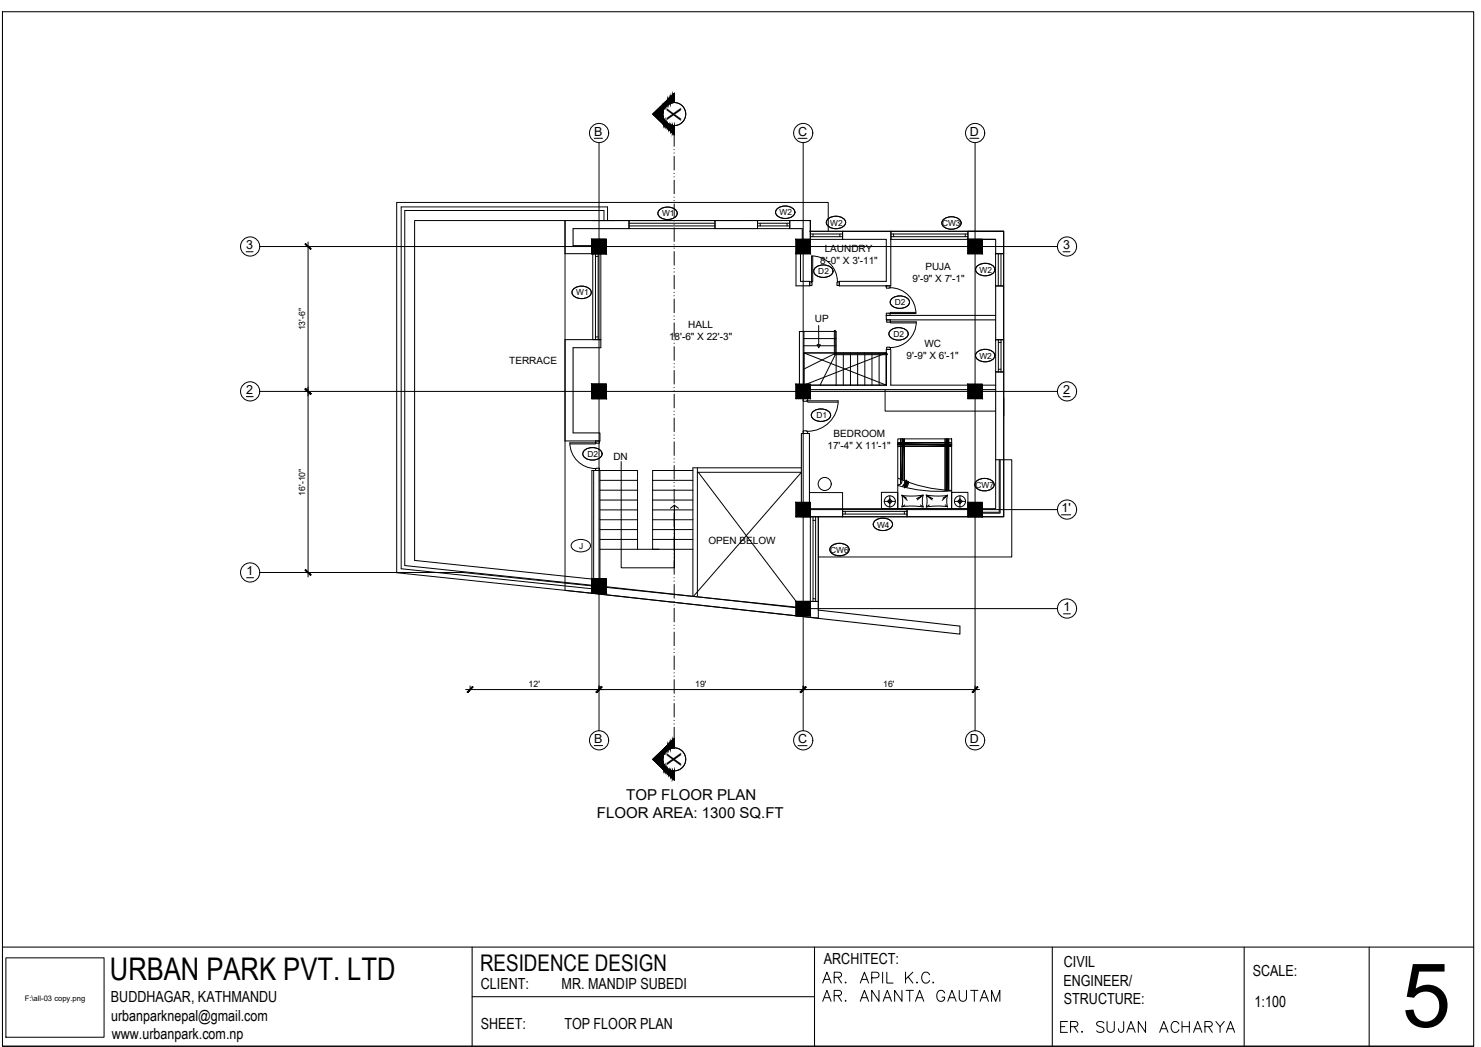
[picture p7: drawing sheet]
<svg xmlns="http://www.w3.org/2000/svg" width="420mm" height="297mm" viewBox="0 0 420 297" stroke-linecap="round" stroke-linejoin="round" font-family="sans-serif">
<!-- layer: interior -->
<g fill="none" stroke="#000" stroke-width=".28">
<path d="M170.2 133.5h10.7v22.3M170.2 136.3h10.7M170.2 139.1h10.7M185.1 136.3h11.5M185.1 139.1h11.5M196.6 133.5h-11.5v22.3M170.2 144.7h10.7M170.2 141.9h10.7M170.2 147.5h10.7M170.2 150.2h10.7M170.2 153h10.7M170.2 155.8h26.4"/>
<path d="M185.1 144.7h11.5M185.1 141.9h11.5M185.1 147.5h11.5M185.1 150.2h11.5M185.1 153h11.5"/>
</g>
<!-- layer: mm_Wall -->
<g fill="none" stroke="#000" stroke-width=".3">
<path d="M167.9 69.7h-5.3v-4.8h15.9v-2.3h-18.2v9.4h7.6M202.8 62.6h12.1v2.3h-12.1zM224 62.6h5.9v5.3h-2.3v-3h-3.6zM227.1 67.9v11.9h2.6v1.3h-3.9v-9.4M239 65.6h13.8l-.1 15.5h-14.6v-1.3h13.3v-11.9h-12.4zM274.6 67.9h7.9v4.1M274.6 67.9v-2.3h10.1v6.4h-2.3M274.6 67.9h7.9M160.3 96.4h10.2v2.2h-7.9v24.2h7.6v2.3h-9.9zM282.4 81.1h2.3v15.3h-2.2v-15.3M282.5 89.5h-31.1v1.2h31.1M226.1 110.6a.65 .65 0 0 0 .6 .7 .65 .65 0 0 0 .7-.7"/>
<path d="M282.5 109.3h-29.8v-10.2h-1.3v10.2h-23.3v-15.2h-1.3v16.4h55.7M282.5 105.5h2.3v24.9h-2.3zM229.6 144.3h9.4v2.3h-11.6M229.6 144.1v-21.1h-2.2v23.4M278.7 144.3h-21.4v2.3h21.4M167.9 168.3l104.4 11.6v-2.3l-40.1-4.5v-2.5h-2.3M168.2 166l61.7 6.9M227.4 171.2v1.4"/>
</g>
<g fill="#000" stroke="#000" stroke-width=".28">
<circle cx="229.9" cy="65.6" r=".12"/>
<circle cx="251.4" cy="81.1" r=".12"/>
<circle cx="227.4" cy="142.9" r=".12"/>
</g>
<!-- layer: site -->
<path d="M227.4 174.4v-2.3v2.3" fill="none" stroke="#000" stroke-width=".3"/>
<!-- layer: THIETBI -->
<path d="M228.1 70.4v1M197.8 132.7v36.4M197.8 134h29.6l-30.6 35.1M198.1 134l29.3 38.6M227.4 132.7h-30.8v36.4" fill="none" stroke="#000" stroke-width=".28"/>
<!-- layer: dimension -->
<g fill="none" stroke="#000" stroke-width=".28">
<path d="M86.4 69.9h1M87.4 68.7v95M167.9 62.6h62v3h54.9v81h-52.6v28.8l-71.9-7.9v-104.9h-42.7v96.4l51 5.3M235 65.6v-8.2h-122.5v105.1l55.4 5.8M228.1 96.1h8.6M228.1 98.1h8.6M228.1 94h8.6M231.8 97.8h.9l-.4 .8zM232.3 92.3v5.5M236.7 93.8h.3v6.6h14.7v.2h-15zM237 96.1h.2M237 94h.2v6.4"/>
<path d="M237 98.1h.2M86.4 111h1M168.2 112.8h2.3M228.1 100.1h23.3v9.2h-23.3zM236.7 100.1h-8.6l23.3 9.2v-8.7M236.7 100.4l-8.6 4.3M237 100.3l.2-.2-.1 .3M237 100.6l-4.4 8.7M237 100.1h14.4M237.2 100.6v8.7M239.2 100.1v.3M239.2 100.6v8.7"/>
<path d="M241.3 100.1v.3M241.3 100.6v8.7M243.3 100.1v.3M243.3 100.6v8.7M245.3 100.1v.3M245.3 100.6v8.7M247.4 100.1v.3M247.4 100.6v8.7M249.4 100.1v.3M249.4 100.6v8.7M251.4 100.1l-23.3 9.2M251.4 100.1v.3"/>
<path d="M176.2 130.9v30.2h15.1v-17.8v17.8M284.8 130.4h2.2v27.6h-54.8M190.2 144.2l1.1-.9 1.2 .9M86.4 162.4h1M132.1 195.6h145.8M133.4 194.6v1M169.9 194.6v1M227.9 194.6v1M276.6 194.6v1M233.4 278.9l1.2-3.1 1.2 3.1M233.8 277.9h1.5M236.7 277.3l1.7-.2a.7 .7 0 0 0 0-1.1l-1.7-.2v3.1"/>
<path d="M237.7 277.3l1 1.6M239.9 278.6l-.1 .2 .1 .1 .2-.1M244.1 278.9l1.1-3.1 1.2 3.1M244.5 277.9h1.5M247.3 277.4h1.3a.8 .8 0 0 0 .8-.8 .8 .8 0 0 0-.8-.8h-1.3v3.1M250.4 275.8v3.1M251.6 275.8v3.1h1.8M256.9 275.8v3.1M257.6 277.1l1.4 1.8M259 275.8l-2.1 2.1M260.2 278.6l-.2 .2 .2 .1 .1-.1M263.7 276.5a1.14 1.14 0 0 0-1.3-.7 1.14 1.14 0 0 0-.9 1.2 1.36 1.36 0 0 0 .3 1.5 1.36 1.36 0 0 0 1.5 .3l.4-.6"/>
<path d="M264.8 278.6l-.2 .2 .2 .1 .1-.1M233.4 284.1l1.2-3.1 1.2 3.1M233.8 283h1.5M236.7 282.5l1.7-.2a.72 .72 0 0 0 0-1.2l-1.7-.1v3.1M237.7 282.5l1 1.6M239.9 283.8l-.1 .1 .1 .2 .2-.2M244.1 284.1l1.1-3.1 1.2 3.1M244.5 283h1.5M249.4 281v3.1l-2.1-3.1v3.1M250.5 284.1l1.2-3.1 1.2 3.1M251 283h1.5M255.9 281v3.1l-2.1-3.1v3.1"/>
<path d="M257 281h2.1M258.1 281v3.1M259.7 284.1l1.2-3.1 1.2 3.1M260.2 283h1.4M268 281.7a1.14 1.14 0 0 0-1.3-.7 1.14 1.14 0 0 0-.9 1.2 1.36 1.36 0 0 0 .3 1.4 1.36 1.36 0 0 0 1.4 .3l.5-.6v-.4h-.7M268.9 284.1l1.2-3.1 1.2 3.1M269.3 283h1.5M272.1 281v2.2a1.04 1.04 0 0 0 1.1 .9 1.04 1.04 0 0 0 1-.9v-2.2M275.4 281h2.1M276.4 281v3.1M278 284.1l1.2-3.1 1.2 3.1M278.5 283h1.5"/>
<path d="M281.3 284.1v-3.1l1.2 3.1 1.2-3.1v3.1"/>
</g>
<!-- layer: WIN -->
<g fill="none" stroke="#000" stroke-width=".28">
<path d="M168.2 72h2.3v24.4h-2.3zM168.9 72v24.4M168.9 72.7h.8M169.7 72v24.4M171.3 62.6v-2.9h-56.5v100.8l53.6 5.6M172.4 62.6v-3.9h-58.6v102.7l54.5 5.7M178.5 62.6h24.3v2.3h-24.3zM178.5 63.3h24.3M178.5 64.1h24.3M214.9 62.6h9.1v2.3h-9.1zM214.9 63.3h9.1M214.9 64.1h9.1"/>
<path d="M215.7 63.3v.8M223.3 63.3v.8M229.7 79.9h.6v1.1h-.6zM229.9 65.6h9.1v2.3h-9.1zM229.9 66.4h9.1v.7h-9.1M230.3 72.6v7.3M230.3 72.6a7.3 7.3 0 0 1 7.3 7.3M230.6 72.6v7.3h-.3M230.7 66.4v.7M237.6 79.9h.5v1.1l-.7-.1zM238.3 66.4v.7M252.8 65.6h21.8v2.3h-21.8z"/>
<path d="M252.8 66.4h21.8M252.8 67.1h21.8M253.5 66.4v.7M273.8 66.4v.7M282.4 72h2.3v9.1h-2.3zM283.2 72v9.1M284 72v9.1M168.9 95.6h.8M251.4 88.9h1.1v.6h-1.1zM251.4 81.1h1.1v.5l-1 .2zM251.5 90.7h1.1v.6l-.9 .1zM251.5 98.6h1.1v.5h-1.1z"/>
<path d="M252.5 88.9h7.3M252.5 81.6a7.3 7.3 0 0 1 7.3 7.3M252.6 91.3h7.3a7.3 7.3 0 0 1-7.3 7.3M252.6 91.3v.3h7.3M259.8 88.6h-7.3v.3M282.5 96.4h2.3v9.1h-2.3zM283.2 97.1h.8M283.2 96.4v9.1M284 96.4v9.1M227.9 113.1h1.2v.6l-1.1 .1zM229.1 113.7v.4h8.7M229.1 113.7h8.7"/>
<path d="M237.8 113.7a8.6 8.6 0 0 1-8.7 8.7M251.1 110.5v6.1h31.4M283.2 104.8h.8M168.4 133.5v30.8M169 125.6h-7.3a7.3 7.3 0 0 0 7.3 7.3M169 125.1h1.1v.5h-1.1zM169 133.5v-.6l.3-.1h.6l.2 .7M169 125.6v.3h-7.3M170.2 133.5h-2.3v30.8M227.9 122.4h1.2v.6h-1.2zM282.5 130.4v13.9h-3.8M283.5 130.4v14.9h-4.8"/>
<path d="M283.7 130.4v15.2h-5M284.8 130.4v16.2h-6.1M229.9 146.6h2.3v24h-2.3zM230.7 146.6v24M230.7 147.6h.7M231.4 146.6v24M239 144.3h18.3v2.3h-18.3zM239 145.1h18.3M239 145.8h18.3M239.8 145.1v.7M256.6 145.1v.7M230.7 169.9h.7"/>
<circle cx="234" cy="137.3" r="1.85"/>
</g>
<!-- layer: FUR -->
<g fill="none" stroke="#000" stroke-width=".28">
<path d="M229.6 139.7h9.4v4.6M250.1 139.7h4.6v4.6h-4.6zM254.7 124.5h15.3v19.8h-15.3zM254.7 126.7h15.3M254.7 126.6h15.3M254.7 125.7h15.3M254.7 126.1h15.3M254.7 125.5h15.3M254.7 137.7a41.7 41.7 0 0 0 15.3 1.6M254.8 135.7a41.7 41.7 0 0 0 15.2 3.4M255.5 124.5v12.8M255.5 135.7a1.01 1.01 0 0 1 .3 1.2 1.01 1.01 0 0 1-1.1 .6"/>
<path d="M255.6 124.5v12.8M256 124.5v11.5M256.5 124.5v11.7M256.6 124.5v11.7M256.7 136.2l-.2 1.1-.5 .6M256.8 136.2l-.1 .8-.5 .9M257.3 136.4l-.1 .7-.5 1M257.7 136.6l-.6 1.6M257.8 136.7l-.6 1.5M268.1 124.5v14.6M268.2 124.5v14.6M268.6 124.5v14.6"/>
<path d="M269.1 124.5v14.6M269.2 124.5v14.6M270 139.7h4.6v4.6h-4.6zM250.9 142.2h1.3M251.8 142.2l.6-.6 .7 .6-.7 .7zM252.4 140.7v1.3M252.4 142.5v1.3M252.7 142.2h1.3M255.9 140.5l.2 1.7-.2 1.6 .8-.5M255.9 143.7a20.4 20.4 0 0 1 6 .1M257.2 141.3l-1.3-.8 1.5 1.5M260.1 141.5l1.8-1-1.7 1.3"/>
<path d="M261.1 143.3l.8 .5M261.9 140.5l-.2 1.7 .2 1.6M261.9 140.5a20.4 20.4 0 0 1-6 .1M262.8 140.5a20.4 20.4 0 0 0 6 .1M262.8 140.5l.2 1.7-.2 1.6a20.6 20.6 0 0 1 6-.1M263.6 143.3l-.8 .5M264.6 141.5l-1.8-1 1.7 1.3M267.5 141.3l1.3-.8-1.5 1.5M268.8 140.5l-.2 1.7 .2 1.6-.6-.6M270.8 142.2h1.3M272.3 141.6l.7 .6-.7 .7-.6-.7zM272.3 140.7v1.3"/>
<path d="M272.3 142.5v1.3M272.6 142.2h1.3"/>
<circle cx="252.4" cy="142.2" r=".22"/>
<circle cx="252.4" cy="142.2" r="1.58"/>
<circle cx="272.3" cy="142.2" r=".22"/>
<circle cx="272.3" cy="142.2" r="1.58"/>
</g>
<g fill="#000" stroke="#000" stroke-width=".28">
<path d="M256.2 124.5v11.5h-.3zM255.9 124.5v11.5l.3-11.5z"/>
<path d="M257.1 136.4l.2 .5v-.5zM257.1 136.4l.2 .5h-.2zM257.1 136.9l.1 .5 .1-.5zM257.1 136.9l.1 .5-.2-.1zM257 137.3v.5l.2-.4zM257 137.3v.5l-.2-.1zM256.8 137.7l-.1 .5 .3-.4zM256.8 137.7l-.1 .5-.1-.2z"/>
<path d="M268.7 124.5v14.6h-.2zM268.5 124.5v14.6l.2-14.6z"/>
<path d="M254.7 126h15.3v.2zM254.7 126v.2h15.3z"/>
</g>
<!-- layer: column -->
<g fill="#000" stroke="#000" stroke-width=".28">
<path d="M167.9 67.9v4.1h4.1zM167.9 67.9h4.1v4.1z"/>
<path d="M167.9 67.9l4.1 4.1v-4.1zM167.9 67.9l4.1 4.1h-4.1z"/>
<path d="M225.8 67.9l4.1 4.1v-4.1zM225.8 67.9l4.1 4.1h-4.1z"/>
<path d="M274.6 67.9l4.1 4.1v-4.1zM274.6 67.9l4.1 4.1h-4.1z"/>
<path d="M167.9 109v4.1h4.1zM167.9 109h4.1v4.1z"/>
<path d="M167.9 109l4.1 4.1v-4.1zM167.9 109l4.1 4.1h-4.1z"/>
<path d="M225.8 109l4.1 4.1v-4.1zM225.8 109l4.1 4.1h-4.1z"/>
<path d="M274.6 109l4.1 4.1v-4.1zM274.6 109l4.1 4.1h-4.1z"/>
<path d="M225.8 142.5l4.1 4.1v-4.1zM225.8 142.5l4.1 4.1h-4.1z"/>
<path d="M274.6 142.5l4.1 4.1v-4.1zM274.6 142.5l4.1 4.1h-4.1z"/>
<path d="M167.9 164.2v4.1h4.1zM167.9 164.2h4.1v4.1z"/>
<path d="M167.9 164.2l4.1 4.1v-4.1zM167.9 164.2l4.1 4.1h-4.1z"/>
<path d="M225.8 170.6l4.1 4.1v-4.1zM225.8 170.6l4.1 4.1h-4.1z"/>
</g>
<path d="M167.9 67.9h4.1v4.1h-4.1zM225.8 67.9h4.1v4.1h-4.1zM274.6 67.9h4.1v4.1h-4.1zM167.9 109h4.1v4.1h-4.1zM225.8 109h4.1v4.1h-4.1zM274.6 109h4.1v4.1h-4.1zM225.8 142.5h4.1v4.1h-4.1zM274.6 142.5h4.1v4.1h-4.1zM167.9 164.2h4.1v4.1h-4.1zM225.8 170.6h4.1v4.1h-4.1z" fill="none" stroke="#000" stroke-width=".36"/>
<!-- layer: Wall Medium -->
<path d="M170.2 133.5v30.8" fill="none" stroke="#000" stroke-width=".28"/>
<!-- layer: TEXT -->
<g fill="none" stroke="#000" stroke-width=".28">
<path d="M187 59.6a3.5 3.5 0 0 1 5 .4 1.83 1.83 0 0 1-1.9 2.2 2.81 2.81 0 0 1-3.5-1.7zM220.4 59.3a3.5 3.5 0 0 1 5 .4 1.83 1.83 0 0 1-1.9 2.2 2.81 2.81 0 0 1-3.5-1.7zM231.2 76a3.5 3.5 0 0 1 5 .5 1.83 1.83 0 0 1-1.9 2.1 2.81 2.81 0 0 1-3.5-1.7zM234.8 62.2a3.5 3.5 0 0 1 5 .4 1.83 1.83 0 0 1-1.9 2.2 2.81 2.81 0 0 1-3.5-1.7zM267.6 62.4a3.5 3.5 0 0 1 5 .4 1.83 1.83 0 0 1-1.9 2.2 2.81 2.81 0 0 1-3.5-1.7zM277.1 75.6a3.5 3.5 0 0 1 5.1 .4 1.83 1.83 0 0 1-2 2.2 2.81 2.81 0 0 1-3.4-1.7zM162.6 82.1a3.5 3.5 0 0 1 5 .4 1.83 1.83 0 0 1-1.9 2.2 2.81 2.81 0 0 1-3.4-1.8zM252.6 93.8a3.5 3.5 0 0 1 5 .4 1.83 1.83 0 0 1-2 2.2 2.81 2.81 0 0 1-3.4-1.7zM252.9 84.8a3.5 3.5 0 0 1 5 .5 1.83 1.83 0 0 1-1.9 2.1 2.81 2.81 0 0 1-3.5-1.7zM277.1 100a3.5 3.5 0 0 1 5 .4 1.83 1.83 0 0 1-1.9 2.2 2.81 2.81 0 0 1-3.4-1.7zM230.5 116.9a3.5 3.5 0 0 1 5.1 .4 1.83 1.83 0 0 1-2 2.2 2.81 2.81 0 0 1-3.4-1.7zM165.7 127.9a3.5 3.5 0 0 1 5 .4 1.83 1.83 0 0 1-1.9 2.2 2.81 2.81 0 0 1-3.5-1.7z"/>
<path d="M276.9 136.6a3.5 3.5 0 0 1 5 .4 1.83 1.83 0 0 1-1.9 2.2 2.81 2.81 0 0 1-3.4-1.7zM162.4 153.9a3.5 3.5 0 0 1 5 .4 1.83 1.83 0 0 1-1.9 2.2 2.81 2.81 0 0 1-3.5-1.7zM235.8 155a3.5 3.5 0 0 1 5 .4 1.83 1.83 0 0 1-1.9 2.2 2.81 2.81 0 0 1-3.5-1.7zM248.1 147.9a3.5 3.5 0 0 1 5 .4 1.83 1.83 0 0 1-1.9 2.2 2.81 2.81 0 0 1-3.5-1.7z"/>
</g>
<!-- layer: Hatch_.05 -->
<g fill="#000" stroke="#000" stroke-width=".28">
<path d="M185.2 32.4l2.8-2.7v5.3zM185.2 215.4l2.8-2.6v5.3z"/>
<path d="M188 29.7v2.7zM188 29.7v2.7z"/>
<path d="M188 32.4v2.6zM188 32.9v2.2z"/>
<path d="M188 29.7v2.7zM188 29.7v2.7z"/>
<path d="M188 32.4v2.6zM188 32.9v2.2z"/>
<path d="M188 29.7v2.1l.2-2.3zM188.2 29.5l-.2 2.3z"/>
<path d="M188 32.9v2.2zM188.2 33.4v1.8z"/>
<path d="M188 29.7v2.1l.2-2.3zM188.2 29.5l-.2 2.3z"/>
<path d="M188 32.9v2.2zM188.2 33.4v1.8z"/>
<path d="M188.3 29.3l-.1 .2v1.9zM188.3 29.3v1.6l-.1 .5z"/>
<path d="M188.2 33.4v1.8l.1-1.3zM188.3 33.9v1.5l-.1-.2z"/>
<path d="M188.3 29.3l-.1 .2v1.9zM188.3 29.3v1.6l-.1 .5z"/>
<path d="M188.2 33.4v1.8l.1-1.3zM188.3 33.9v1.5l-.1-.2z"/>
<path d="M188.3 29.3v1.6l.3-1.8zM188.6 29.1v1.3l-.3 .5z"/>
<path d="M188.3 33.9v1.5l.3-1.1zM188.6 34.3v1.3l-.3-.2z"/>
<path d="M188.3 29.3v1.6l.3-1.8zM188.6 29.1v1.3l-.3 .5z"/>
<path d="M188.3 33.9v1.5l.3-1.1zM188.6 34.3v1.3l-.3-.2z"/>
<path d="M188.6 29.1v1.3l.4-1.6zM189 28.8v1.2l-.4 .4z"/>
<path d="M188.6 34.3v1.3l.4-.9zM189 34.7v1.2l-.4-.3z"/>
<path d="M188.6 29.1v1.3l.4-1.6zM189 28.8v1.2l-.4 .4z"/>
<path d="M188.6 34.3v1.3l.4-.9zM189 34.7v1.2l-.4-.3z"/>
<path d="M189 28.8v1.2l.3-1.6zM189.3 28.4v1.3l-.3 .3z"/>
<path d="M189 34.7v1.2l.3-.9zM189.3 35v1.3l-.3-.4z"/>
<path d="M189 28.8v1.2l.3-1.6zM189.3 28.4v1.3l-.3 .3z"/>
<path d="M189 34.7v1.2l.3-.9zM189.3 35v1.3l-.3-.4z"/>
<path d="M189.3 28.4v1.3l.5-1.7zM189.8 28v1.4l-.5 .3z"/>
<path d="M189.3 35v1.3l.5-1zM189.8 35.3v1.5l-.5-.5z"/>
<path d="M189.3 28.4v1.3l.5-1.7zM189.8 28v1.4l-.5 .3z"/>
<path d="M189.3 35v1.3l.5-1zM189.8 35.3v1.5l-.5-.5z"/>
<path d="M189.8 28v1.4l.4-1.9zM190.2 27.5v1.7l-.4 .2z"/>
<path d="M189.8 35.3v1.5l.4-1.3zM190.2 35.5v1.7l-.4-.4z"/>
<path d="M189.8 28v1.4l.4-1.9zM190.2 27.5v1.7l-.4 .2z"/>
<path d="M189.8 35.3v1.5l.4-1.3zM190.2 35.5v1.7l-.4-.4z"/>
<path d="M190.2 27.5v1.7l.6-2.2zM190.8 27v2.1l-.6 .1z"/>
<path d="M190.2 35.5v1.7l.6-1.6zM190.8 35.6v2.1l-.6-.5z"/>
<path d="M190.2 27.5v1.7l.6-2.2zM190.8 27v2.1l-.6 .1z"/>
<path d="M190.2 35.5v1.7l.6-1.6zM190.8 35.6v2.1l-.6-.5z"/>
<path d="M190.8 27v2.1l.5-2.5zM191.3 26.6v2.5h-.5z"/>
<path d="M190.8 35.6v2.1l.5-2zM191.3 35.7v2.5l-.5-.5z"/>
<path d="M190.8 27v2.1l.5-2.5zM191.3 26.6v2.5h-.5z"/>
<path d="M190.8 35.6v2.1l.5-2zM191.3 35.7v2.5l-.5-.5z"/>
<path d="M188 212.8v2.6zM188 212.7v2.7z"/>
<path d="M188 215.4v2.7zM188 215.9v2.3z"/>
<path d="M188 212.8v2.6zM188 212.7v2.7z"/>
<path d="M188 215.4v2.7zM188 215.9v2.3z"/>
<path d="M188 212.7v2.2l.2-2.3zM188.2 212.6l-.2 2.3z"/>
<path d="M188 215.9v2.3zM188.2 216.5v1.8z"/>
<path d="M188 212.7v2.2l.2-2.3zM188.2 212.6l-.2 2.3z"/>
<path d="M188 215.9v2.3zM188.2 216.5v1.8z"/>
<path d="M188.2 212.6v1.8l.1-2zM188.3 212.4v1.6l-.1 .4z"/>
<path d="M188.2 216.5v1.8l.1-1.4zM188.3 216.9v1.5l-.1-.1z"/>
<path d="M188.2 212.6v1.8l.1-2zM188.3 212.4v1.6l-.1 .4z"/>
<path d="M188.2 216.5v1.8l.1-1.4zM188.3 216.9v1.5l-.1-.1z"/>
<path d="M188.3 212.4v1.6l.3-1.8zM188.6 212.2v1.3l-.3 .5z"/>
<path d="M188.3 216.9v1.5l.3-1zM188.6 217.4v1.3l-.3-.3z"/>
<path d="M188.3 212.4v1.6l.3-1.8zM188.6 212.2v1.3l-.3 .5z"/>
<path d="M188.3 216.9v1.5l.3-1zM188.6 217.4v1.3l-.3-.3z"/>
<path d="M188.6 212.2v1.3l.4-1.7zM189 211.8v1.3l-.4 .4z"/>
<path d="M188.6 217.4v1.3l.4-.9zM189 217.8v1.2l-.4-.3z"/>
<path d="M188.6 212.2v1.3l.4-1.7zM189 211.8v1.3l-.4 .4z"/>
<path d="M188.6 217.4v1.3l.4-.9zM189 217.8v1.2l-.4-.3z"/>
<path d="M189 211.8v1.3l.3-1.6zM189.3 211.5v1.3l-.3 .3z"/>
<path d="M189 217.8v1.2l.3-.9zM189.3 218.1v1.3l-.3-.4z"/>
<path d="M189 211.8v1.3l.3-1.6zM189.3 211.5v1.3l-.3 .3z"/>
<path d="M189 217.8v1.2l.3-.9zM189.3 218.1v1.3l-.3-.4z"/>
<path d="M189.3 211.5v1.3l.5-1.7zM189.8 211.1v1.4l-.5 .3z"/>
<path d="M189.3 218.1v1.3l.5-1zM189.8 218.4v1.4l-.5-.4z"/>
<path d="M189.3 211.5v1.3l.5-1.7zM189.8 211.1v1.4l-.5 .3z"/>
<path d="M189.3 218.1v1.3l.5-1zM189.8 218.4v1.4l-.5-.4z"/>
<path d="M189.8 211.1v1.4l.4-1.9zM190.2 210.6v1.7l-.4 .2z"/>
<path d="M189.8 218.4v1.4l.4-1.2zM190.2 218.6v1.7l-.4-.5z"/>
<path d="M189.8 211.1v1.4l.4-1.9zM190.2 210.6v1.7l-.4 .2z"/>
<path d="M189.8 218.4v1.4l.4-1.2zM190.2 218.6v1.7l-.4-.5z"/>
<path d="M190.2 210.6v1.7l.6-2.2zM190.8 210.1v2.1l-.6 .1z"/>
<path d="M190.2 218.6v1.7l.6-1.6zM190.8 218.7v2.1l-.6-.5z"/>
<path d="M190.2 210.6v1.7l.6-2.2zM190.8 210.1v2.1l-.6 .1z"/>
<path d="M190.2 218.6v1.7l.6-1.6zM190.8 218.7v2.1l-.6-.5z"/>
<path d="M190.8 210.1v2.1l.5-2.6zM191.3 209.6v2.6h-.5z"/>
<path d="M190.8 218.7v2.1l.5-2.1zM191.3 218.7v2.6l-.5-.5z"/>
<path d="M190.8 210.1v2.1l.5-2.6zM191.3 209.6v2.6h-.5z"/>
<path d="M190.8 218.7v2.1l.5-2.1zM191.3 218.7v2.6l-.5-.5z"/>
</g>
<!-- layer: Hatch_.09 -->
<g fill="none" stroke="#000" stroke-width=".28">
<path d="M191.3 29.1v-2.5l-6.1 5.8 6.1 5.8v-2.5M191.3 212.2v-2.6l-6.1 5.8 6.1 5.9v-2.6"/>
<circle cx="191.3" cy="32.4" r="3.3"/>
<circle cx="191.3" cy="215.4" r="3.3"/>
</g>
<!-- layer: Dimension_.09 -->
<path d="M191.3 26.6v2.5M191.3 35.7v2M191.3 209.6v2.6M191.3 218.7v2.1" fill="none" stroke="#000" stroke-width=".28"/>
<!-- layer: Hidden line_.13 -->
<g fill="none" stroke="#000" stroke-width=".28">
<path d="M191.3 38.2v3.3M191.3 44.4v3.8M191.3 51.1v3.9M191.3 57.9v3.8M191.3 64.6v3.9M191.3 71.4v3.8M191.3 78.1v3.9M191.3 84.9v3.8M191.3 91.6v3.9M191.3 98.4v3.8M191.3 105.1v3.9M191.3 111.9v3.8"/>
<path d="M191.3 118.6v3.9M191.3 125.4v3.8M191.3 132.1v3.9M191.3 138.8v3.9M191.3 145.6v3.8M191.3 152.3v3.9M191.3 159.1v3.8M191.3 165.8v3.9M191.3 172.6v3.8M191.3 179.3v3.9M191.3 186.1v3.8M191.3 192.8v3.9"/>
<path d="M191.3 199.6v3.8M191.3 206.3v3.3"/>
</g>
<g fill="#000" stroke="#000" stroke-width=".28">
<circle cx="191.3" cy="50.1" r=".04"/>
<circle cx="191.3" cy="43.4" r=".04"/>
<circle cx="191.3" cy="49.2" r=".04"/>
<circle cx="191.3" cy="42.4" r=".04"/>
<circle cx="191.3" cy="56.9" r=".04"/>
<circle cx="191.3" cy="55.9" r=".04"/>
<circle cx="191.3" cy="63.6" r=".04"/>
<circle cx="191.3" cy="62.7" r=".04"/>
<circle cx="191.3" cy="77.2" r=".04"/>
<circle cx="191.3" cy="76.2" r=".04"/>
<circle cx="191.3" cy="70.4" r=".04"/>
<circle cx="191.3" cy="69.4" r=".04"/>
<circle cx="191.3" cy="90.6" r=".04"/>
<circle cx="191.3" cy="89.7" r=".04"/>
<circle cx="191.3" cy="96.4" r=".04"/>
<circle cx="191.3" cy="83.9" r=".04"/>
<circle cx="191.3" cy="82.9" r=".04"/>
<circle cx="191.3" cy="97.4" r=".04"/>
<circle cx="191.3" cy="117.6" r=".04"/>
<circle cx="191.3" cy="116.7" r=".04"/>
<circle cx="191.3" cy="104.1" r=".04"/>
<circle cx="191.3" cy="103.2" r=".04"/>
<circle cx="191.3" cy="110.9" r=".04"/>
<circle cx="191.3" cy="131.1" r=".04"/>
<circle cx="191.3" cy="130.2" r=".04"/>
<circle cx="191.3" cy="123.4" r=".04"/>
<circle cx="191.3" cy="158.1" r=".04"/>
<circle cx="191.3" cy="143.7" r=".04"/>
<circle cx="191.3" cy="157.1" r=".04"/>
<circle cx="191.3" cy="144.6" r=".04"/>
<circle cx="191.3" cy="150.4" r=".04"/>
<circle cx="191.3" cy="178.4" r=".04"/>
<circle cx="191.3" cy="177.4" r=".04"/>
<circle cx="191.3" cy="171.6" r=".04"/>
<circle cx="191.3" cy="170.6" r=".04"/>
<circle cx="191.3" cy="164.9" r=".04"/>
<circle cx="191.3" cy="198.6" r=".04"/>
<circle cx="191.3" cy="197.6" r=".04"/>
<circle cx="191.3" cy="185.1" r=".04"/>
<circle cx="191.3" cy="184.2" r=".04"/>
<circle cx="191.3" cy="191.9" r=".04"/>
<circle cx="191.3" cy="205.4" r=".04"/>
<circle cx="191.3" cy="204.4" r=".04"/>
</g>
<!-- layer: A-ANNO-GRID-LINE -->
<path d="M169.9 40.5v166.8M227.9 40.5v166.8M276.6 40.5v166.8M73.7 69.9h226.3M73.7 111h226.3M225.8 144.6h74.2M73.7 162.4h57.6l98.6 10.3h70.1" fill="none" stroke="#000" stroke-width=".28"/>
<!-- layer: A-ANNO-GRID -->
<g fill="none" stroke="#000" stroke-width=".28">
<path d="M168.6 39.2h2.3M226.4 39.3h2.6M275.1 39.2h2.6M69.8 71.4h2M301.6 71.4h2M69.8 112.5h2M301.6 112.5h2M301.1 146.1h2.7M70 163.9h1.9M301.7 174.1h2M168.6 211.5h2.3M226.4 211.5h2.6"/>
<path d="M275.1 211.5h2.6"/>
<circle cx="170" cy="37.7" r="2.72"/>
<circle cx="227.9" cy="37.7" r="2.72"/>
<circle cx="276.6" cy="37.7" r="2.72"/>
<circle cx="71" cy="69.9" r="2.72"/>
<circle cx="302.7" cy="69.9" r="2.72"/>
<circle cx="71" cy="111" r="2.72"/>
<circle cx="302.7" cy="111" r="2.72"/>
<circle cx="302.7" cy="144.6" r="2.72"/>
<circle cx="71" cy="162.4" r="2.72"/>
<circle cx="302.7" cy="172.7" r="2.72"/>
<circle cx="170" cy="210" r="2.72"/>
<circle cx="227.9" cy="210" r="2.72"/>
<circle cx="276.6" cy="210" r="2.72"/>
</g>
<!-- layer: 0 -->
<g fill="#000" stroke="#000" stroke-width=".28">
<path d="M86.6 69.2l1.5 1.6 .1-.2zM86.6 69.2l.1-.1 1.5 1.5z"/>
<path d="M86.7 110.2l-.1 .2 1.6 1.3zM86.6 110.4l1.6 1.3-.1 .2z"/>
<path d="M86.6 110.4l1.5 1.5 .1-.2zM86.6 110.4l.1-.2 1.5 1.5z"/>
<path d="M86.7 161.6l-.1 .1 1.6 1.4zM86.6 161.7l1.6 1.4-.1 .2z"/>
<path d="M134 194.8l-1.3 1.7 1.5-1.5zM134 194.8l-1.3 1.7-.2-.2z"/>
<path d="M169.1 196.3l.2 .2 1.3-1.7zM170.6 194.8l.2 .2-1.5 1.5z"/>
<path d="M170.6 194.8l-1.3 1.7 1.5-1.5zM170.6 194.8l-1.3 1.7-.2-.2z"/>
<path d="M227 196.3l.2 .2 1.3-1.7zM228.5 194.8l.2 .2-1.5 1.5z"/>
<path d="M228.5 194.8l-1.3 1.7 1.5-1.5zM228.5 194.8l-1.3 1.7-.2-.2z"/>
<path d="M275.8 196.3l.1 .2 1.4-1.7zM277.3 194.8l.2 .2-1.6 1.5z"/>
</g>
<!-- layer: wall -->
<path d="M.7 3.3h417.4v293.5h-417.4zM.7 268.7h417.4M133.9 268.7v28.1M231.1 268.7v28.1M298.5 268.7v28.1M353 268.7v28.1M388.4 268.7v28.1M.7 296.8h417.4M133.9 282.8h97.2" fill="none" stroke="#000" stroke-width=".3"/>
<!-- layer: DIM -->
<path d="M1.7 271.7h27.8v22.6h-27.8z" fill="none" stroke="#000" stroke-width=".28"/>
<text font-size="25.3" x="397.6" y="291.3">5</text>
<text font-size="8.8" x="31.2" y="278">URBAN PARK PVT. LTD</text>
<text font-size="6.6" x="299.5" y="294.2">ER. SUJAN ACHARYA</text>
<text font-size="6.5" x="136.2" y="275.6">RESIDENCE DESIGN</text>
<g font-size="5.7">
<text x="193.2" y="34.2" transform="rotate(-90 193.2 34.2)">X</text>
<text x="193.2" y="217.3" transform="rotate(-90 193.2 217.3)">X</text>
</g>
<g font-size="4.3">
<text x="177.7" y="227.1">TOP FLOOR PLAN</text>
<text x="169.3" y="232.2">FLOOR AREA: 1300 SQ.FT</text>
<text x="233.7" y="273.6">ARCHITECT:</text>
<text x="301.8" y="274.5">CIVIL</text>
<text x="136.4" y="280.5">CLIENT:</text>
<text x="159.3" y="280.6">MR. MANDIP SUBEDI</text>
<text x="301.7" y="279.7">ENGINEER/</text>
<text x="355.4" y="276.8">SCALE:</text>
<text x="31.5" y="284.3">BUDDHAGAR, KATHMANDU</text>
<text x="301.8" y="284.9">STRUCTURE:</text>
<text x="355.9" y="285.7">1:100</text>
<text x="31.5" y="289.7">urbanparknepal@gmail.com</text>
<text x="136.4" y="291.9">SHEET:</text>
<text x="160.1" y="291.9">TOP FLOOR PLAN</text>
<text x="31.7" y="294.7">www.urbanpark.com.np</text>
</g>
<g font-size="3.5">
<text x="168.6" y="38.5">B</text>
<text x="226.4" y="38.5">C</text>
<text x="275.1" y="38.5">D</text>
<text x="69.8" y="70.7">3</text>
<text x="301.6" y="70.7">3</text>
<text x="69.8" y="111.8">2</text>
<text x="301.6" y="111.8">2</text>
<text x="301.1" y="145.3">1'</text>
<text x="70" y="163.2">1</text>
<text x="301.7" y="173.4">1</text>
<text x="168.6" y="210.8">B</text>
<text x="226.4" y="210.8">C</text>
<text x="275.1" y="210.8">D</text>
</g>
<g font-size="2.8">
<text x="234" y="71.6">LAUNDRY</text>
<text x="232.7" y="75">8'-0&quot; X 3'-11&quot;</text>
<text x="262.5" y="76.5">PUJA</text>
<text x="258.9" y="79.9">9'-9&quot; X 7'-1&quot;</text>
<text x="195.2" y="93.1">HALL</text>
<text x="231.2" y="91.3">UP</text>
<text x="189.8" y="96.5">18'-6&quot; X 22'-3&quot;</text>
<text x="257.2" y="101.9">9'-9&quot; X 6'-1&quot;</text>
<text x="262.3" y="98.5">WC</text>
<text x="144.5" y="103.3">TERRACE</text>
<text x="236.5" y="124">BEDROOM</text>
<text x="174" y="130.6">DN</text>
<text x="234.8" y="127.4">17'-4&quot; X 11'-1&quot;</text>
<text x="201" y="154.3">OPEN BELOW</text>
</g>
<g font-size="2.5">
<text x="86.6" y="93.7" transform="rotate(-90 86.6 93.7)">13'-6&quot;</text>
<text x="86.6" y="140.7" transform="rotate(-90 86.6 140.7)">16'-10&quot;</text>
<text x="150" y="194.9">12'</text>
<text x="197.2" y="194.8">19'</text>
<text x="250.5" y="194.8">16'</text>
</g>
<g font-size="2.4">
<text x="187.8" y="61.3">W1</text>
<text x="221.1" y="61.1">W2</text>
<text x="235.5" y="64">W2</text>
<text x="267.3" y="64.2">CW3</text>
<text x="232.2" y="77.8">D2</text>
<text x="277.9" y="77.4">W2</text>
<text x="163.4" y="83.8">W1</text>
<text x="253.8" y="86.6">D2</text>
<text x="253.5" y="95.6">D2</text>
<text x="277.9" y="101.8">W2</text>
<text x="231.6" y="118.7">D1</text>
<text x="166.6" y="129.7">D2</text>
<text x="276.8" y="138.4">CW7</text>
<text x="248.8" y="149.7">W4</text>
<text x="164.3" y="155.7">J</text>
<text x="235.5" y="156.8">CW6</text>
</g>
<text font-size="2.2" x="7" y="284">F:\all-03 copy.png</text>
</svg>
